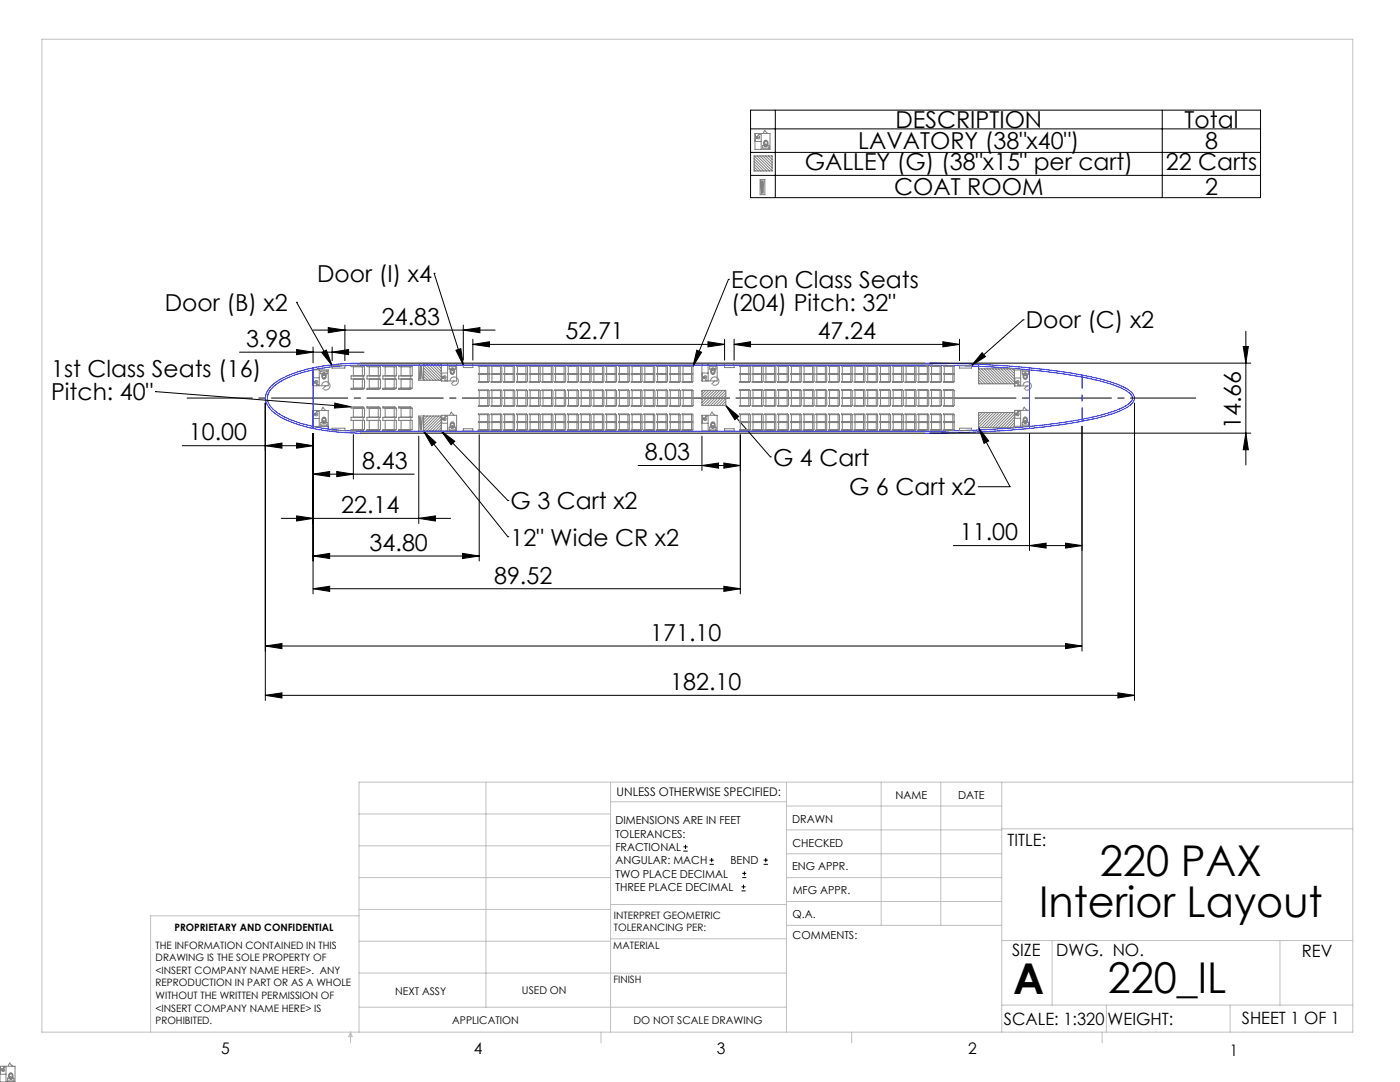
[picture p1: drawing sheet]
<svg xmlns="http://www.w3.org/2000/svg" width="279mm" height="216mm" viewBox="0 0 279 216" stroke-linecap="round" stroke-linejoin="round" font-family="sans-serif">
<g fill="none" stroke="#000" stroke-width=".2">
<path d="M149.8 22h101.8v17.4h-101.8zM149.8 25.7h101.8M149.8 30.4h101.8M149.8 35h101.8M154.7 22v17.4M232 22v17.4M86.6 54.5h.1M86.6 54.5l5.9 18.3M145.4 55.7h.1M145.4 55.7l-7.1 17.4M31 78.1h.1M31 78.1l39.1 3.1"/>
<path d="M47.8 70.3h24.8M59.2 69.7l3.3 .6-3.3 .5zM59.2 60.3h.1M59.2 60.3l7.1 12.7M62.5 69.3v3.1M62.5 65.9h36.3M64.2 70.3l.9-.5 1.2 3.2zM65.5 65.4l3.3 .5-3.3 .5zM66.3 70.3l3.3-.6v1.1zM66.3 69.3v2.7M68.8 64.9v7.1M72 72.5h112.5"/>
<path d="M91 69.9l1-.3 .5 3.2zM92.5 65.9l3.3-.5v1zM92.5 64.9v7M94.4 68.7l3.3-.5v1zM94.4 68.7h50.2M94.4 67.7v4.2M139.1 69.9l.9 .4-1.7 2.8zM141.3 68.2l3.3 .5-3.3 .5zM144.6 67.7v4.2M146.5 68.7l3.3-.5v1zM146.5 67.7v4.2M146.5 68.7h45"/>
<path d="M185.5 72.5h64.1M188.2 68.2l3.3 .5-3.3 .5zM191.5 67.7v4.3M196 70.4l.7 .8-2.8 1.8zM204.2 63.8h.1M204.2 63.8l-10.3 9.2M248.1 69.1h1l-.5 3.4zM248.6 66.1v26.7M36.4 88.9h26.1M53 88.9l3.3-.5v1zM53 80.4v59.4M59.2 88.4l3.3 .5-3.3 .5z"/>
<path d="M62.5 94.6l3.3-.5v1zM62.5 86.5v32M62.5 94.6h20.2M66.8 80.4l3.3 .8-3.4 .2zM67.2 94.1l3.3 .5-3.3 .5zM70.5 86.7v8.9M72 86.4h112.5M83.6 87v17.5M84.5 86l2.5 2.3-.8 .6zM84.5 86l16.9 21.1M88.1 86l2.7 2.1-.8 .7zM88.1 86l13.3 13.9"/>
<path d="M95.6 86.7v25.2M101.4 99.9h.1M127.4 92.9h20.3M140.1 92.9l3.3-.5v1zM140.1 87v6.9M144.5 92.4l3.2 .5-3.2 .5zM144.9 80.9l2.5 2.2-.8 .6zM144.9 80.9l8.8 10.3M147.7 86.7v31.8M153.7 91.2h.1M185.5 86.4h64.1M195.3 85.3l6.3 11.8h-6.4"/>
<path d="M195.3 85.3l2 2.7-.9 .5zM205.5 86.5v23.4M215.9 85.1v44.8M226.4 80.4v59.4M248.6 86.4l.5 3.3h-1zM56.1 103.4h33.8M59.2 102.9l3.3 .5-3.3 .6zM62.5 110.9l3.3-.5v1zM62.5 117.5l3.3-.5v1zM62.5 110.9h33.1M62.5 117.5h85.2M83.6 103.4l3.3-.5v1.1z"/>
<path d="M92.3 110.4l3.3 .5-3.3 .5zM101.4 107.1h.1M144.5 117l3.2 .5-3.2 .5zM190.3 108.9h25.6M205.5 108.9l3.3-.5v1zM212.7 108.4l3.2 .5-3.2 .5zM53 128.9l3.3-.5v1zM53 138.7l3.3-.4v1zM53 128.9h162.9M53 138.7h173.4M212.7 128.4l3.2 .5-3.2 .5zM223.1 138.3l3.3 .4-3.3 .6z"/>
<path d="M136.4 169.8h.8M136.4 169h.8M136.8 168.6v.8M141.6 172.5h.9M141.6 171.6h.9M142 171.2v.8M148 177.8h.8M148 177h.8M148.1 175.1h.8M148.1 174.3h.8M148.4 176.5v.8M148.6 173.9v.8"/>
<path d="M152.4 172.5h.8M152.4 171.6h.8M152.8 171.2v.8"/>
</g>
<g fill="none" stroke="#808080" stroke-width=".2">
<path d="M150.5 31.1h3.6v3h-3.6zM150.5 33.9l.2 .2M150.5 33.3l.8 .8M150.5 32.7l1.4 1.4M150.5 32.2l1.9 1.9M150.5 31.6l2.5 2.5M150.5 31.1l3.1 3M150.7 26.6h3v3.2h-3zM150.7 28.2h1.2M150.7 26.7v1.3M151 27.3h.2l-.2 .1M151 27.3v-.1v.4v-.2"/>
<path d="M151.1 27.3a.27 .27 0 0 1 .4-.1 .27 .27 0 0 1 0 .4 .27 .27 0 0 1-.4-.2M151.1 31.1l3 3M151.4 27.4h.1M151.3 26.6v.2h.4v-.2M151.7 31.1l2.4 2.4M151.7 35.8h.9v3h-.9zM151.8 36.1l.2 2.5 .1-2.5 .2 2.5 .1-2.5M151.9 26.6v3.2M152.2 31.1l1.9 1.8M152.5 29h-.3v.6h1.3v-.6h-.3M152.6 28.1a.57 .57 0 0 1 .7 .2 .57 .57 0 0 1-.1 .7 .43 .43 0 0 1-.5 .3 .43 .43 0 0 1-.3-.6zM152.6 26.1l.6 .5"/>
<path d="M152.6 28.3a.38 .38 0 0 1 .5 .1 .38 .38 0 0 1 0 .5l-.1 .2a.43 .43 0 0 1-.5-.2 .43 .43 0 0 1 .1-.5zM152.8 26l-.3 .2-.1 .4M152.8 31.1l1.3 1.3M153.4 31.1l.7 .7M153.9 31.1l.2 .2M62.5 73.8h3v3.2h-3zM62.5 75.6v1.3M62.5 75.4h1.2M62.8 76.1v.3zM62.8 76.2h.2l-.2 .1M62.9 76.2a.27 .27 0 0 1 .4-.2 .27 .27 0 0 1 0 .5 .27 .27 0 0 1-.4-.2M63.2 76.2h.1"/>
<path d="M63.2 77v-.2h.3v.2M63.7 73.8v3.2M64.2 77a.83 .83 0 0 1 1-.8 .83 .83 0 0 1 .6 1.1 .83 .83 0 0 1-1.2 .4M64.3 74.6h-.3v-.6h1.3v.6h-.3M64.3 74.5a.5 .5 0 0 1 .7 0 .5 .5 0 0 1 .1 .7 .46 .46 0 0 1-.5 .5 .46 .46 0 0 1-.4-.7zM64.6 74.5h.2l.1 .3v.5a.32 .32 0 0 1-.4 .1 .32 .32 0 0 1-.2-.4zM65 77l-.6 .6M66.3 73h2.5v.4h-2.5zM70.5 73.2v1.8M70.5 75.6v1.9M72.3 73.2v1.8M72.3 75.6v1.9"/>
<path d="M72.5 73.2v-.2h-2.4v.2h2.6v1.8h-2.6v.6h2.6v1.9h-2.6v.2h2.4v-.2M72.5 75v.6M73.7 73.2v1.8M73.7 75.6v1.9M75.5 73.2v1.8M75.5 75.6v1.9M75.6 73.2v-.2h-2.4v.2h2.7v1.8h-2.7v.6h2.7v1.9h-2.7v.2h2.4v-.2M75.6 75v.6M76.9 73.2v1.8M76.9 75.6v1.9M78.7 73.2v1.8M78.7 75.6v1.9"/>
<path d="M78.8 73.2v-.2h-2.4v.2h2.7v1.8h-2.7v.6h2.7v1.9h-2.7v.2h2.4v-.2M78.8 75v.6M80 73.2v1.8M80 75.6v1.9M81.8 73.2v1.8M81.8 75.6v1.9M82 73.2v-.2h-2.4v.2h2.7v1.8h-2.7v.6h2.7v1.9h-2.7v.2h2.4v-.2M82 75v.6M83.7 75.6l.2-2.5 .1 2.5 .1-2.5 .2 2.5M84.5 72.8v3.1M84.5 75.6l.3 .3M84.5 75.1l.8 .8"/>
<path d="M84.5 74.5l1.4 1.4M84.5 73.9l2 2M84.5 73.4l2.5 2.5M84.6 72.8l3 3.1M85.1 72.8l3 3M85.7 72.8l2.4 2.5M86.3 72.8l1.8 1.9M86.8 72.8l1.3 1.4M87.4 72.8l.7 .8M87.9 72.8l.2 .2M88.1 72.8v3.2h3v-3.2h-7.5v3.1h4.5M88.1 74.6v1.4"/>
<path d="M88.1 74.4h1.2M88.4 75.2l.3 .2zM88.4 75.2v-.1v.4v-.1M88.5 75.2a.27 .27 0 0 1 .4-.1 .27 .27 0 0 1 0 .4 .27 .27 0 0 1-.4-.1M88.8 75.3h.1M88.8 76v-.2h.3v.2M89.3 72.8v3.2M89.8 76a.83 .83 0 0 1 1-.8 .83 .83 0 0 1 .6 1.1 .83 .83 0 0 1-1.2 .4M89.9 73.7h-.3v-.6h1.3v.6h-.3M90 73.6a.49 .49 0 0 1 .6-.1 .49 .49 0 0 1 .1 .6 .5 .5 0 0 1-.5 .6 .5 .5 0 0 1-.4-.7zM90.1 73.6h.2l.3 .2-.2 .7a.19 .19 0 0 1-.2 .1 .19 .19 0 0 1-.1-.2l-.1-.4zM90.6 76l-.6 .6"/>
<path d="M92.5 72.8h1.9v.5h-1.9zM95.6 73.1v1.5M95.6 74.7v1.5M95.6 77.9v1.5M95.6 79.5v1.5M97.3 73.1v1.5M97.3 74.7v1.5M97.3 77.9v1.5M97.3 79.5v1.5M97.4 73.1v-.1h-1.9v.1h2.1v1.5h-2.1v.1h2.1v1.5h-2.1v.1h1.9v-.1M97.4 77.9v-.1h-1.9v.1h2.1v1.5h-2.1v.1h2.1v1.5h-2.1v.1h1.9v-.1M97.4 74.6v.1"/>
<path d="M97.4 79.4v.1M98.2 73.1v1.5M98.2 74.7v1.5M98.2 77.9v1.5M98.2 79.5v1.5M99.9 73.1v1.5M99.9 74.7v1.5M99.9 77.9v1.5M99.9 79.5v1.5M100 73.1v-.1h-2v.1h2.2v1.5h-2.2v.1h2.2v1.5h-2.2v.1h2v-.1M100 74.6v.1M100 77.9v-.1h-2v.1h2.2v1.5h-2.2v.1h2.2v1.5h-2.2v.1h2v-.1"/>
<path d="M100 79.4v.1M100.7 73.1v1.5M100.7 74.7v1.5M100.7 77.9v1.5M100.7 79.5v1.5M102.4 73.1v1.5M102.4 74.7v1.5M102.4 77.9v1.5M102.4 79.5v1.5M102.6 73.1v-.1h-2.1v.1h2.2v1.5h-2.2v.1h2.2v1.5h-2.2v.1h2.1v-.1M102.6 74.6v.1M102.6 77.9v-.1h-2.1v.1h2.2v1.5h-2.2v.1h2.2v1.5h-2.2v.1h2.1v-.1"/>
<path d="M102.6 79.4v.1M103.3 73.1v1.5M103.3 74.7v1.5M103.3 77.9v1.5M103.3 79.5v1.5M105 73.1v1.5M105 74.7v1.5M105 77.9v1.5M105 79.5v1.5M105.1 73.1v-.1h-2v.1h2.2v1.5h-2.2v.1h2.2v1.5h-2.2v.1h2v-.1M105.1 77.9v-.1h-2v.1h2.2v1.5h-2.2v.1h2.2v1.5h-2.2v.1h2v-.1M105.1 74.6v.1"/>
<path d="M105.1 79.4v.1M105.8 73.1v1.5M105.8 74.7v1.5M105.8 77.9v1.5M105.8 79.5v1.5M107.5 73.1v1.5M107.5 74.7v1.5M107.5 77.9v1.5M107.5 79.5v1.5M107.6 73.1v-.1h-2v.1h2.2v1.5h-2.2v.1h2.2v1.5h-2.2v.1h2v-.1M107.6 77.9v-.1h-2v.1h2.2v1.5h-2.2v.1h2.2v1.5h-2.2v.1h2v-.1M107.6 74.6v.1"/>
<path d="M107.6 79.4v.1M108.3 73.1v1.5M108.3 74.7v1.5M108.4 77.9v1.5M108.4 79.5v1.5M110 73.1v1.5M110 74.7v1.5M110.1 77.9v1.5M110.1 79.5v1.5M110.2 73.1v-.1h-2v.1h2.1v1.5h-2.1v.1h2.1v1.5h-2.1v.1h2v-.1M110.2 77.9v-.1h-2v.1h2.1v1.5h-2.1v.1h2.1v1.5h-2.1v.1h2v-.1M110.2 74.6v.1"/>
<path d="M110.2 79.4v.1M110.9 73.1v1.5M110.9 74.7v1.5M110.9 77.9v1.5M110.9 79.5v1.5M112.6 73.1v1.5M112.6 74.7v1.5M112.6 77.9v1.5M112.6 79.5v1.5M112.7 73.1v-.1h-2v.1h2.2v1.5h-2.2v.1h2.2v1.5h-2.2v.1h2v-.1M112.7 77.9v-.1h-2v.1h2.2v1.5h-2.2v.1h2.2v1.5h-2.2v.1h2v-.1M112.7 74.6v.1"/>
<path d="M112.7 79.4v.1M113.4 73.1v1.5M113.4 74.7v1.5M113.5 77.9v1.5M113.5 79.5v1.5M115.1 73.1v1.5M115.1 74.7v1.5M115.1 77.9v1.5M115.1 79.5v1.5M115.3 73.1v-.1h-2.1v.1h2.2v1.5h-2.2v.1h2.2v1.5h-2.2v.1h2.1v-.1M115.3 77.9v-.1h-2v.1h2.1v1.5h-2.1v.1h2.1v1.5h-2.1v.1h2v-.1M115.3 74.6v.1"/>
<path d="M115.3 79.4v.1M116 73.1v1.5M116 74.7v1.5M116 77.9v1.5M116 79.5v1.5M117.7 73.1v1.5M117.7 74.7v1.5M117.7 77.9v1.5M117.7 79.5v1.5M117.8 73.1v-.1h-2v.1h2.2v1.5h-2.2v.1h2.2v1.5h-2.2v.1h2v-.1M117.8 77.9v-.1h-2v.1h2.2v1.5h-2.2v.1h2.2v1.5h-2.2v.1h2v-.1M117.8 74.6v.1"/>
<path d="M117.8 79.4v.1M118.5 73.1v1.5M118.5 74.7v1.5M118.5 77.9v1.5M118.5 79.5v1.5M120.2 73.1v1.5M120.2 74.7v1.5M120.2 77.9v1.5M120.2 79.5v1.5M120.3 73.1v-.1h-2v.1h2.2v1.5h-2.2v.1h2.2v1.5h-2.2v.1h2v-.1M120.3 77.9v-.1h-1.9v.1h2.1v1.5h-2.1v.1h2.1v1.5h-2.1v.1h1.9v-.1M120.3 74.6v.1"/>
<path d="M120.3 79.4v.1M121.1 73.1v1.5M121.1 74.7v1.5M121.1 77.9v1.5M121.1 79.5v1.5M122.8 73.1v1.5M122.8 74.7v1.5M122.8 77.9v1.5M122.8 79.5v1.5M122.9 73.1v-.1h-2v.1h2.1v1.5h-2.1v.1h2.1v1.5h-2.1v.1h2v-.1M122.9 77.9v-.1h-2v.1h2.1v1.5h-2.1v.1h2.1v1.5h-2.1v.1h2v-.1M122.9 74.6v.1"/>
<path d="M122.9 79.4v.1M123.6 73.1v1.5M123.6 74.7v1.5M123.6 77.9v1.5M123.6 79.5v1.5M125.3 73.1v1.5M125.3 74.7v1.5M125.3 77.9v1.5M125.3 79.5v1.5M125.4 73.1v-.1h-2v.1h2.2v1.5h-2.2v.1h2.2v1.5h-2.2v.1h2v-.1M125.4 77.9v-.1h-2v.1h2.2v1.5h-2.2v.1h2.2v1.5h-2.2v.1h2v-.1M125.4 74.6v.1"/>
<path d="M125.4 79.4v.1M126.2 73.1v1.5M126.2 74.7v1.5M126.2 77.9v1.5M126.2 79.5v1.5M127.8 73.1v1.5M127.8 74.7v1.5M127.8 77.9v1.5M127.8 79.5v1.5M128 73.1v-.1h-2v.1h2.1v1.5h-2.1v.1h2.1v1.5h-2.1v.1h2v-.1M128 74.6v.1M128 77.9v-.1h-2v.1h2.1v1.5h-2.1v.1h2.1v1.5h-2.1v.1h2v-.1"/>
<path d="M128 79.4v.1M128.7 73.1v1.5M128.7 74.7v1.5M128.7 77.9v1.5M128.7 79.5v1.5M130.4 73.1v1.5M130.4 74.7v1.5M130.4 77.9v1.5M130.4 79.5v1.5M130.5 73.1v-.1h-2v.1h2.2v1.5h-2.2v.1h2.2v1.5h-2.2v.1h2v-.1M130.5 74.6v.1M130.5 77.9v-.1h-2v.1h2.2v1.5h-2.2v.1h2.2v1.5h-2.2v.1h2v-.1"/>
<path d="M130.5 79.4v.1M131.2 73.1v1.5M131.2 74.7v1.5M131.2 77.9v1.5M131.2 79.5v1.5M132.9 73.1v1.5M132.9 74.7v1.5M132.9 77.9v1.5M132.9 79.5v1.5M133 73.1v-.1h-1.9v.1h2.1v1.5h-2.1v.1h2.1v1.5h-2.1v.1h1.9v-.1M133 74.6v.1M133.1 77.9v-.1h-2v.1h2.1v1.5h-2.1v.1h2.1v1.5h-2.1v.1h2v-.1"/>
<path d="M133.1 79.4v.1M133.8 73.1v1.5M133.8 74.7v1.5M133.8 77.9v1.5M133.8 79.5v1.5M135.5 73.1v1.5M135.5 74.7v1.5M135.5 77.9v1.5M135.5 79.5v1.5M135.6 73.1v-.1h-2v.1h2.1v1.5h-2.1v.1h2.1v1.5h-2.1v.1h2v-.1M135.6 74.6v.1M135.6 77.9v-.1h-2v.1h2.2v1.5h-2.2v.1h2.2v1.5h-2.2v.1h2v-.1"/>
<path d="M135.6 79.4v.1M136.3 73.1v1.5M136.3 74.7v1.5M136.3 77.9v1.5M136.3 79.5v1.5M138 73.1v1.5M138 74.7v1.5M138 77.9v1.5M138 79.5v1.5M138.1 73.1v-.1h-2v.1h2.2v1.5h-2.2v.1h2.2v1.5h-2.2v.1h2v-.1M138.1 74.6v.1M138.1 77.9v-.1h-2v.1h2.2v1.5h-2.2v.1h2.2v1.5h-2.2v.1h2v-.1"/>
<path d="M138.1 79.4v.1M140.1 72.8h3v3.2h-3zM140.1 77.9h4.8v3h-4.8zM140.1 74.6v1.4M140.1 74.4h1.2M140.3 77.9l-.2 .2M140.4 75.2l.3 .2zM140.4 75.2v-.1v.4v-.1M140.5 75.2a.27 .27 0 0 1 .4-.1 .27 .27 0 0 1 0 .4 .27 .27 0 0 1-.4-.1M140.8 75.3h.1M140.8 76v-.2h.3v.2M140.9 77.9l-.8 .8"/>
<path d="M141.3 72.8v3.2M141.4 77.9l-1.3 1.3M141.8 76a.83 .83 0 0 1 1-.8 .83 .83 0 0 1 .6 1.1 .83 .83 0 0 1-1.2 .4M141.9 73.7h-.3v-.6h1.3v.6h-.2M142 77.9l-1.9 1.9M142 73.5a.59 .59 0 0 1 .7 .2 .59 .59 0 0 1-.1 .8 .49 .49 0 0 1-.7 .1 .49 .49 0 0 1 0-.7zM142.2 73.6h.3l.1 .4-.3 .6-.3-.3v-.5zM142.6 77.9l-2.5 2.4M142.7 76l-.7 .6M143.1 77.9l-3 3M143.7 77.9l-3 3M144.2 77.9l-3 3"/>
<path d="M144.6 72.8h1.9v.5h-1.9zM144.8 77.9l-3 3M144.9 78.4l-2.6 2.5M144.9 79l-2 1.9M144.9 79.5l-1.4 1.4M147.7 73.1v1.5M147.7 74.7v1.5M147.7 77.9v1.4M147.7 79.5v1.4M149.4 73.1v1.5M149.4 74.7v1.5M149.4 77.9v1.4"/>
<path d="M149.4 79.5v1.4M149.6 77.9v-.1h-2v.1h2.2v1.4h-2.2v.2h2.2v1.4h-2.2v.2h2v-.2M149.6 73.1v-.1h-2v.1h2.2v1.5h-2.2v.1h2.2v1.5h-2.2v.1h2v-.1M149.6 74.6v.1M149.6 79.3v.2M150.3 73.1v1.5M150.3 74.7v1.5M150.3 77.9v1.4M150.3 79.5v1.4M152 73.1v1.5M152 74.7v1.5M152 77.9v1.4"/>
<path d="M152 79.5v1.4M152.1 77.9v-.1h-2v.1h2.2v1.4h-2.2v.2h2.2v1.4h-2.2v.2h2v-.2M152.1 73.1v-.1h-2v.1h2.2v1.5h-2.2v.1h2.2v1.5h-2.2v.1h2v-.1M152.1 74.6v.1M152.1 79.3v.2M152.9 73.1v1.5M152.9 74.7v1.5M152.9 77.9v1.4M152.9 79.5v1.4M154.6 73.1v1.5M154.6 74.7v1.5M154.6 77.9v1.4"/>
<path d="M154.6 79.5v1.4M154.7 77.9v-.1h-2.1v.1h2.2v1.4h-2.2v.2h2.2v1.4h-2.2v.2h2.1v-.2M154.7 73.1v-.1h-2.1v.1h2.2v1.5h-2.2v.1h2.2v1.5h-2.2v.1h2.1v-.1M154.7 74.6v.1M154.7 79.3v.2M155.4 73.1v1.5M155.4 74.7v1.5M155.4 77.9v1.4M155.4 79.5v1.4M157.1 73.1v1.5M157.1 74.7v1.5M157.1 77.9v1.4"/>
<path d="M157.1 79.5v1.4M157.2 77.9v-.1h-2v.1h2.2v1.4h-2.2v.2h2.2v1.4h-2.2v.2h2v-.2M157.2 73.1v-.1h-2v.1h2.2v1.5h-2.2v.1h2.2v1.5h-2.2v.1h2v-.1M157.2 74.6v.1M157.2 79.3v.2M157.9 73.1v1.5M157.9 74.7v1.5M157.9 77.9v1.4M157.9 79.5v1.4M159.6 73.1v1.5M159.6 74.7v1.5M159.6 77.9v1.4"/>
<path d="M159.6 79.5v1.4M159.7 77.9v-.1h-1.9v.1h2.1v1.4h-2.1v.2h2.1v1.4h-2.1v.2h1.9v-.2M159.7 73.1v-.1h-1.9v.1h2.1v1.5h-2.1v.1h2.1v1.5h-2.1v.1h1.9v-.1M159.7 74.6v.1M159.7 79.3v.2M160.5 73.1v1.5M160.5 74.7v1.5M160.5 77.9v1.4M160.5 79.5v1.4M162.2 73.1v1.5M162.2 74.7v1.5M162.2 77.9v1.4"/>
<path d="M162.2 79.5v1.4M162.3 77.9v-.1h-2v.1h2.2v1.4h-2.2v.2h2.2v1.4h-2.2v.2h2v-.2M162.3 73.1v-.1h-2v.1h2.2v1.5h-2.2v.1h2.2v1.5h-2.2v.1h2v-.1M162.3 74.6v.1M162.3 79.3v.2M163 73.1v1.5M163 74.7v1.5M163 77.9v1.4M163 79.5v1.4M164.7 73.1v1.5M164.7 74.7v1.5M164.7 77.9v1.4"/>
<path d="M164.7 79.5v1.4M164.8 77.9v-.1h-2v.1h2.2v1.4h-2.2v.2h2.2v1.4h-2.2v.2h2v-.2M164.8 73.1v-.1h-2v.1h2.2v1.5h-2.2v.1h2.2v1.5h-2.2v.1h2v-.1M164.8 74.6v.1M164.8 79.3v.2M165.6 73.1v1.5M165.6 74.7v1.5M165.6 77.9v1.4M165.6 79.5v1.4M167.3 73.1v1.5M167.3 74.7v1.5M167.3 77.9v1.4"/>
<path d="M167.3 79.5v1.4M167.4 77.9v-.1h-2v.1h2.1v1.4h-2.1v.2h2.1v1.4h-2.1v.2h2v-.2M167.4 73.1v-.1h-2v.1h2.1v1.5h-2.1v.1h2.1v1.5h-2.1v.1h2v-.1M167.4 74.6v.1M167.4 79.3v.2M168.1 73.1v1.5M168.1 74.7v1.5M168.1 77.9v1.4M168.1 79.5v1.4M169.8 73.1v1.5M169.8 74.7v1.5M169.8 77.9v1.4"/>
<path d="M169.8 79.5v1.4M169.9 77.9v-.1h-2v.1h2.2v1.4h-2.2v.2h2.2v1.4h-2.2v.2h2v-.2M169.9 73.1v-.1h-2v.1h2.2v1.5h-2.2v.1h2.2v1.5h-2.2v.1h2v-.1M169.9 74.6v.1M169.9 79.3v.2M170.6 73.1v1.5M170.6 74.7v1.5M170.6 77.9v1.4M170.6 79.5v1.4M172.3 73.1v1.5M172.3 74.7v1.5M172.3 77.9v1.4"/>
<path d="M172.3 79.5v1.4M172.4 77.9v-.1h-1.9v.1h2.1v1.4h-2.1v.2h2.1v1.4h-2.1v.2h1.9v-.2M172.4 73.1v-.1h-1.9v.1h2.1v1.5h-2.1v.1h2.1v1.5h-2.1v.1h1.9v-.1M172.4 74.6v.1M172.4 79.3v.2M173.2 73.1v1.5M173.2 74.7v1.5M173.2 77.9v1.4M173.2 79.5v1.4M174.9 73.1v1.5M174.9 74.7v1.5M174.9 77.9v1.4"/>
<path d="M174.9 79.5v1.4M175 77.9v-.1h-2v.1h2.2v1.4h-2.2v.2h2.2v1.4h-2.2v.2h2v-.2M175 73.1v-.1h-2v.1h2.2v1.5h-2.2v.1h2.2v1.5h-2.2v.1h2v-.1M175 74.6v.1M175 79.3v.2M175.7 73.1v1.5M175.7 74.7v1.5M175.7 77.9v1.4M175.7 79.5v1.4M177.4 73.1v1.5M177.4 74.7v1.5M177.4 77.9v1.4"/>
<path d="M177.4 79.5v1.4M177.6 77.9v-.1h-2.1v.1h2.2v1.4h-2.2v.2h2.2v1.4h-2.2v.2h2.1v-.2M177.6 73.1v-.1h-2.1v.1h2.2v1.5h-2.2v.1h2.2v1.5h-2.2v.1h2.1v-.1M177.6 74.6v.1M177.6 79.3v.2M178.3 73.1v1.5M178.3 74.7v1.5M178.3 77.9v1.4M178.3 79.5v1.4M180 73.1v1.5M180 74.7v1.5M180 77.9v1.4"/>
<path d="M180 79.5v1.4M180.1 77.9v-.1h-2v.1h2.2v1.4h-2.2v.2h2.2v1.4h-2.2v.2h2v-.2M180.1 73.1v-.1h-2v.1h2.2v1.5h-2.2v.1h2.2v1.5h-2.2v.1h2v-.1M180.1 74.6v.1M180.1 79.3v.2M180.8 73.1v1.5M180.8 74.7v1.5M180.8 77.9v1.4M180.8 79.5v1.4M182.5 73.1v1.5M182.5 74.7v1.5M182.5 77.9v1.4"/>
<path d="M182.5 79.5v1.4M182.6 77.9v-.1h-2v.1h2.2v1.4h-2.2v.2h2.2v1.4h-2.2v.2h2v-.2M182.6 73.1v-.1h-2v.1h2.2v1.5h-2.2v.1h2.2v1.5h-2.2v.1h2v-.1M182.6 74.6v.1M182.6 79.3v.2M183.4 73.1v1.5M183.4 74.7v1.5M183.4 77.9v1.4M183.4 79.5v1.4M185.1 73.1v1.5M185.1 74.7v1.5M185.1 77.9v1.4"/>
<path d="M185.1 79.5v1.4M185.2 77.9v-.1h-2v.1h2.1v1.4h-2.1v.2h2.1v1.4h-2.1v.2h2v-.2M185.2 73.1v-.1h-2v.1h2.1v1.5h-2.1v.1h2.1v1.5h-2.1v.1h2v-.1M185.2 74.6v.1M185.2 79.3v.2M185.9 73.1v1.5M185.9 74.7v1.5M185.9 77.9v1.4M185.9 79.5v1.4M187.6 73.1v1.5M187.6 74.7v1.5M187.6 77.9v1.4"/>
<path d="M187.6 79.5v1.4M187.7 77.9v-.1h-2v.1h2.2v1.4h-2.2v.2h2.2v1.4h-2.2v.2h2v-.2M187.7 73.1v-.1h-2v.1h2.2v1.5h-2.2v.1h2.2v1.5h-2.2v.1h2v-.1M187.7 74.6v.1M187.7 79.3v.2M188.5 73.1v1.5M188.5 74.7v1.5M188.5 77.9v1.4M188.5 79.5v1.4M190.1 73.1v1.5M190.1 74.7v1.5M190.1 77.9v1.4"/>
<path d="M190.1 79.5v1.4M190.3 77.9v-.1h-2v.1h2.1v1.4h-2.1v.2h2.1v1.4h-2.1v.2h2v-.2M190.3 73.1v-.1h-2v.1h2.1v1.5h-2.1v.1h2.1v1.5h-2.1v.1h2v-.1M190.3 74.6v.1M190.3 79.3v.2M191.5 73h2.4v.4h-2.4zM195.3 73.6h7.2v3.4h3v-3.2h-3M195.3 73.6v3h7.2M195.3 76.4l.2 .2M195.3 75.8l.8 .8M195.3 75.3l1.3 1.3M195.3 74.7l1.9 1.9"/>
<path d="M195.3 74.2l2.4 2.4M195.3 73.6l3 3M195.9 73.6l3 3M196.4 73.6l3 3M197 73.6l3 3M197.5 73.6l3.1 3M198.1 73.6l3 3M198.6 73.6l3.1 3M199.2 73.6l3 3M199.8 73.6l2.7 2.6M200.3 73.6l2.2 2.1M200.9 73.6l1.6 1.5"/>
<path d="M201.5 73.6l1 .9M202 73.6l.5 .4M202.5 75.6v1.4M202.5 75.4h1.2M202.8 76.2h.2l-.2 .1M202.8 76.2l-.1-.1v.3l.1-.1M202.8 76.2a.27 .27 0 0 1 .5-.2 .27 .27 0 0 1 0 .5 .27 .27 0 0 1-.5-.2M203.2 76.3h.1M203.1 77v-.2h.3v.2M203.7 73.8v3.2M204.2 77a.84 .84 0 0 1 .9-.8 .84 .84 0 0 1 .7 1.1 .84 .84 0 0 1-1.3 .4M204.3 74.6h-.3v-.5h1.2v.5h-.2"/>
<path d="M204.3 74.5a.54 .54 0 0 1 .7 .1 .54 .54 0 0 1 0 .7l-.1 .2a.46 .46 0 0 1-.5 .1 .46 .46 0 0 1-.2-.5zM204.5 74.6l.2-.1 .2 .2v.6a.31 .31 0 0 1-.5 .2 .31 .31 0 0 1-.1-.5zM205 77l-.6 .6M62.5 82v1.3M62.5 81.9h3v3.2h-3zM62.5 83.5h1.2M62.8 82.5v.3zM62.8 82.6h.2l-.2 .1M62.9 82.6a.27 .27 0 0 1 .4-.2 .27 .27 0 0 1 0 .5 .27 .27 0 0 1-.4-.2M63.2 82.7h.1M63.2 81.9v.2h.3v-.2M63.7 81.9v3.2"/>
<path d="M64.3 84.3h-.3v.5h1.3v-.5h-.3M64.4 81.3l.6 .6M64.5 83.5a.36 .36 0 0 1 .4 .1 .36 .36 0 0 1 0 .4l-.2 .4-.2-.1-.2-.4zM64.5 83.3a.65 .65 0 0 1 .7 .5 .65 .65 0 0 1-.4 .7 .67 .67 0 0 1-.6-.5 .67 .67 0 0 1 .3-.7zM64.6 81.2l-.4 .4v.3M66.3 85.4h2.5v.5h-2.5zM70.5 81.4v1.9M70.5 83.9v1.8M72.3 81.4v1.9M72.3 83.9v1.8M72.5 81.4v-.2h-2.4v.2h2.6v1.9h-2.6v.6h2.6v1.8h-2.6v.2h2.4v-.2M72.5 83.3v.6"/>
<path d="M73.7 81.4v1.9M73.7 83.9v1.8M75.5 81.4v1.9M75.5 83.9v1.8M75.6 81.4v-.2h-2.4v.2h2.7v1.9h-2.7v.6h2.7v1.8h-2.7v.2h2.4v-.2M75.6 83.3v.6M76.9 81.4v1.9M76.9 83.9v1.8M78.7 81.4v1.9M78.7 83.9v1.8M78.8 81.4v-.2h-2.4v.2h2.7v1.9h-2.7v.6h2.7v1.8h-2.7v.2h2.4v-.2M78.8 83.3v.6"/>
<path d="M80 81.4v1.9M80 83.9v1.8M81.8 81.4v1.9M81.8 83.9v1.8M82 81.4v-.2h-2.4v.2h2.7v1.9h-2.7v.6h2.7v1.8h-2.7v.2h2.4v-.2M82 83.3v.6M83.7 83.3l.2 2.5 .1-2.5 .1 2.5 .2-2.5M84.5 83v3M84.8 83l-.3 .3M85.1 86l3-3h-4.5v3h7.5v-3.1h-3v3.1M85.3 83l-.8 .8M85.9 83l-1.4 1.4"/>
<path d="M86.5 83l-2 1.9M87 83l-2.5 2.5M87.6 83l-3 3M88.1 82.9v1.3M88.1 84.5h1.2M88.1 83.6l-2.4 2.4M88.1 84.2l-1.8 1.8M88.1 84.7l-1.3 1.3M88.1 85.3l-.7 .7M88.1 85.9l-.2 .1M88.4 83.5l.3 .1zM88.4 83.5v-.1v.3v-.1"/>
<path d="M88.5 83.5a.27 .27 0 0 1 .4-.1 .27 .27 0 0 1 0 .4 .27 .27 0 0 1-.4-.2M88.8 83.6h.1M88.8 82.9v.1h.3v-.1M89.3 82.9v3.1M89.9 85.2h-.3v.6h1.3v-.6h-.3M89.9 84.4a.48 .48 0 0 1 .7-.1 .48 .48 0 0 1 .1 .6 .49 .49 0 0 1-.5 .6 .49 .49 0 0 1-.4-.7zM90 82.3l.6 .6M90.1 84.4l.3-.1 .2 .3-.2 .7a.46 .46 0 0 1-.5-.3 .46 .46 0 0 1 .2-.5zM90.2 82.2l-.3 .3-.1 .4M92.5 85.5h1.9v.5h-1.9zM95.6 82.7v1.5M95.6 84.3v1.5"/>
<path d="M97.3 82.7v1.5M97.3 84.3v1.5M97.4 82.7v-.1h-1.9v.1h2.1v1.5h-2.1v.1h2.1v1.5h-2.1v.1h1.9v-.1M97.4 84.2v.1M98.2 82.7v1.5M98.2 84.3v1.5M99.9 82.7v1.5M99.9 84.3v1.5M100 82.7v-.1h-2v.1h2.2v1.5h-2.2v.1h2.2v1.5h-2.2v.1h2v-.1M100 84.2v.1M100.7 82.7v1.5M100.7 84.3v1.5"/>
<path d="M102.4 82.7v1.5M102.4 84.3v1.5M102.6 82.7v-.1h-2.1v.1h2.2v1.5h-2.2v.1h2.2v1.5h-2.2v.1h2.1v-.1M102.6 84.2v.1M103.3 82.7v1.5M103.3 84.3v1.5M105 82.7v1.5M105 84.3v1.5M105.1 82.7v-.1h-2v.1h2.2v1.5h-2.2v.1h2.2v1.5h-2.2v.1h2v-.1M105.1 84.2v.1M105.8 82.7v1.5M105.8 84.3v1.5"/>
<path d="M107.5 82.7v1.5M107.5 84.3v1.5M107.6 82.7v-.1h-2v.1h2.2v1.5h-2.2v.1h2.2v1.5h-2.2v.1h2v-.1M107.6 84.2v.1M108.3 82.7v1.5M108.3 84.3v1.5M110 82.7v1.5M110 84.3v1.5M110.2 82.7v-.1h-2v.1h2.1v1.5h-2.1v.1h2.1v1.5h-2.1v.1h2v-.1M110.2 84.2v.1M110.9 82.7v1.5M110.9 84.3v1.5"/>
<path d="M112.6 82.7v1.5M112.6 84.3v1.5M112.7 82.7v-.1h-2v.1h2.2v1.5h-2.2v.1h2.2v1.5h-2.2v.1h2v-.1M112.7 84.2v.1M113.4 82.7v1.5M113.4 84.3v1.5M115.1 82.7v1.5M115.1 84.3v1.5M115.3 82.7v-.1h-2.1v.1h2.2v1.5h-2.2v.1h2.2v1.5h-2.2v.1h2.1v-.1M115.3 84.2v.1M116 82.7v1.5M116 84.3v1.5"/>
<path d="M117.7 82.7v1.5M117.7 84.3v1.5M117.8 82.7v-.1h-2v.1h2.2v1.5h-2.2v.1h2.2v1.5h-2.2v.1h2v-.1M117.8 84.2v.1M118.5 82.7v1.5M118.5 84.3v1.5M120.2 82.7v1.5M120.2 84.3v1.5M120.3 82.7v-.1h-2v.1h2.2v1.5h-2.2v.1h2.2v1.5h-2.2v.1h2v-.1M120.3 84.2v.1M121.1 82.7v1.5M121.1 84.3v1.5"/>
<path d="M122.8 82.7v1.5M122.8 84.3v1.5M122.9 82.7v-.1h-2v.1h2.1v1.5h-2.1v.1h2.1v1.5h-2.1v.1h2v-.1M122.9 84.2v.1M123.6 82.7v1.5M123.6 84.3v1.5M125.3 82.7v1.5M125.3 84.3v1.5M125.4 82.7v-.1h-2v.1h2.2v1.5h-2.2v.1h2.2v1.5h-2.2v.1h2v-.1M125.4 84.2v.1M126.2 82.7v1.5M126.2 84.3v1.5"/>
<path d="M127.8 82.7v1.5M127.8 84.3v1.5M128 82.7v-.1h-2v.1h2.1v1.5h-2.1v.1h2.1v1.5h-2.1v.1h2v-.1M128 84.2v.1M128.7 82.7v1.5M128.7 84.3v1.5M130.4 82.7v1.5M130.4 84.3v1.5M130.5 82.7v-.1h-2v.1h2.2v1.5h-2.2v.1h2.2v1.5h-2.2v.1h2v-.1M130.5 84.2v.1M131.2 82.7v1.5M131.2 84.3v1.5"/>
<path d="M132.9 82.7v1.5M132.9 84.3v1.5M133 82.7v-.1h-1.9v.1h2.1v1.5h-2.1v.1h2.1v1.5h-2.1v.1h1.9v-.1M133 84.2v.1M133.8 82.7v1.5M133.8 84.3v1.5M135.5 82.7v1.5M135.5 84.3v1.5M135.6 82.7v-.1h-2v.1h2.1v1.5h-2.1v.1h2.1v1.5h-2.1v.1h2v-.1M135.6 84.2v.1M136.3 82.7v1.5M136.3 84.3v1.5"/>
<path d="M138 82.7v1.5M138 84.3v1.5M138.1 82.7v-.1h-2v.1h2.2v1.5h-2.2v.1h2.2v1.5h-2.2v.1h2v-.1M138.1 84.2v.1M140.1 82.9v1.3M140.1 82.9h3v3.1h-3zM140.1 84.5h1.2M140.4 83.5l.3 .1zM140.4 83.5v-.1v.3v-.1M140.5 83.5a.27 .27 0 0 1 .4-.1 .27 .27 0 0 1 0 .4 .27 .27 0 0 1-.4-.2M140.8 83.6h.1M140.8 82.9v.1h.3v-.1"/>
<path d="M141.3 82.9v3.1M141.9 85.2h-.3v.6h1.3v-.6h-.2M142 82.3l.7 .6M142.1 84.2a.65 .65 0 0 1 .7 .5 .65 .65 0 0 1-.4 .8 .67 .67 0 0 1-.6-.5 .67 .67 0 0 1 .3-.8zM142.2 84.3h.2l.2 .3-.1 .5a.31 .31 0 0 1-.4 .2 .31 .31 0 0 1-.1-.5zM142.2 82.2l-.3 .3-.1 .4M144.6 85.5h1.9v.5h-1.9zM144.9 80.1l-.9 .8M144.9 80.6l-.3 .3M147.7 82.7v1.5M147.7 84.3v1.5M149.4 82.7v1.5"/>
<path d="M149.4 84.3v1.5M149.6 82.7v-.1h-2v.1h2.2v1.5h-2.2v.1h2.2v1.5h-2.2v.1h2v-.1M149.6 84.2v.1M150.3 82.7v1.5M150.3 84.3v1.5M152 82.7v1.5M152 84.3v1.5M152.1 82.7v-.1h-2v.1h2.2v1.5h-2.2v.1h2.2v1.5h-2.2v.1h2v-.1M152.1 84.2v.1M152.9 82.7v1.5M152.9 84.3v1.5M154.6 82.7v1.5"/>
<path d="M154.6 84.3v1.5M154.7 82.7v-.1h-2.1v.1h2.2v1.5h-2.2v.1h2.2v1.5h-2.2v.1h2.1v-.1M154.7 84.2v.1M155.4 82.7v1.5M155.4 84.3v1.5M157.1 82.7v1.5M157.1 84.3v1.5M157.2 82.7v-.1h-2v.1h2.2v1.5h-2.2v.1h2.2v1.5h-2.2v.1h2v-.1M157.2 84.2v.1M157.9 82.7v1.5M157.9 84.3v1.5M159.6 82.7v1.5"/>
<path d="M159.6 84.3v1.5M159.7 82.7v-.1h-1.9v.1h2.1v1.5h-2.1v.1h2.1v1.5h-2.1v.1h1.9v-.1M159.7 84.2v.1M160.5 82.7v1.5M160.5 84.3v1.5M162.2 82.7v1.5M162.2 84.3v1.5M162.3 82.7v-.1h-2v.1h2.2v1.5h-2.2v.1h2.2v1.5h-2.2v.1h2v-.1M162.3 84.2v.1M163 82.7v1.5M163 84.3v1.5M164.7 82.7v1.5"/>
<path d="M164.7 84.3v1.5M164.8 82.7v-.1h-2v.1h2.2v1.5h-2.2v.1h2.2v1.5h-2.2v.1h2v-.1M164.8 84.2v.1M165.6 82.7v1.5M165.6 84.3v1.5M167.3 82.7v1.5M167.3 84.3v1.5M167.4 82.7v-.1h-2v.1h2.1v1.5h-2.1v.1h2.1v1.5h-2.1v.1h2v-.1M167.4 84.2v.1M168.1 82.7v1.5M168.1 84.3v1.5M169.8 82.7v1.5"/>
<path d="M169.8 84.3v1.5M169.9 82.7v-.1h-2v.1h2.2v1.5h-2.2v.1h2.2v1.5h-2.2v.1h2v-.1M169.9 84.2v.1M170.6 82.7v1.5M170.6 84.3v1.5M172.3 82.7v1.5M172.3 84.3v1.5M172.4 82.7v-.1h-1.9v.1h2.1v1.5h-2.1v.1h2.1v1.5h-2.1v.1h1.9v-.1M172.4 84.2v.1M173.2 82.7v1.5M173.2 84.3v1.5M174.9 82.7v1.5"/>
<path d="M174.9 84.3v1.5M175 82.7v-.1h-2v.1h2.2v1.5h-2.2v.1h2.2v1.5h-2.2v.1h2v-.1M175 84.2v.1M175.7 82.7v1.5M175.7 84.3v1.5M177.4 82.7v1.5M177.4 84.3v1.5M177.6 82.7v-.1h-2.1v.1h2.2v1.5h-2.2v.1h2.2v1.5h-2.2v.1h2.1v-.1M177.6 84.2v.1M178.3 82.7v1.5M178.3 84.3v1.5M180 82.7v1.5"/>
<path d="M180 84.3v1.5M180.1 82.7v-.1h-2v.1h2.2v1.5h-2.2v.1h2.2v1.5h-2.2v.1h2v-.1M180.1 84.2v.1M180.8 82.7v1.5M180.8 84.3v1.5M182.5 82.7v1.5M182.5 84.3v1.5M182.6 82.7v-.1h-2v.1h2.2v1.5h-2.2v.1h2.2v1.5h-2.2v.1h2v-.1M182.6 84.2v.1M183.4 82.7v1.5M183.4 84.3v1.5M185.1 82.7v1.5"/>
<path d="M185.1 84.3v1.5M185.2 82.7v-.1h-2v.1h2.1v1.5h-2.1v.1h2.1v1.5h-2.1v.1h2v-.1M185.2 84.2v.1M185.9 82.7v1.5M185.9 84.3v1.5M187.6 82.7v1.5M187.6 84.3v1.5M187.7 82.7v-.1h-2v.1h2.2v1.5h-2.2v.1h2.2v1.5h-2.2v.1h2v-.1M187.7 84.2v.1M188.5 82.7v1.5M188.5 84.3v1.5M190.1 82.7v1.5"/>
<path d="M190.1 84.3v1.5M190.3 82.7v-.1h-2v.1h2.1v1.5h-2.1v.1h2.1v1.5h-2.1v.1h2v-.1M190.3 84.2v.1M191.5 85.4h2.4v.5h-2.4zM195.5 82.3l-.2 .2M196.1 82.3l-.8 .7M196.6 82.3l-1.3 1.3M197.2 82.3l-1.9 1.9M197.7 82.3l-2.4 2.4M198.3 82.3l-3 3M198.9 82.3l-3 3M199.4 82.3l-3 3"/>
<path d="M200 82.3l-3 3M200.6 82.3l-3.1 3M201.1 82.3l-3 3M201.7 82.3l-3.1 3M202.2 82.3l-3 3M202.5 81.9v1.4M202.5 85.1h3v-3.2h-3v3.4h-7.2M202.5 83.5h1.2M202.5 82.3h-7.2v3M202.5 82.7l-2.7 2.6M202.5 83.2l-2.2 2.1M202.5 83.8l-1.6 1.5"/>
<path d="M202.5 84.3l-1 1M202.5 84.9l-.5 .4M202.8 82.6h.2l-.2 .1M202.8 82.6l-.1-.2v.4l.1-.1M202.8 82.6a.27 .27 0 0 1 .5-.2 .27 .27 0 0 1 0 .4 .27 .27 0 0 1-.5-.1M203.2 82.6h.1M203.1 81.9v.2h.3v-.2M203.7 81.9v3.2M204.3 84.2h-.3v.6h1.2v-.6h-.2M204.3 83.3a.54 .54 0 0 1 .7 .1 .54 .54 0 0 1 0 .7v.2a.48 .48 0 0 1-.7 .1 .48 .48 0 0 1-.1-.6zM204.4 81.3l.6 .6M204.5 83.4l.3 .1 .1 .7a.31 .31 0 0 1-.5 .1 .31 .31 0 0 1-.1-.4z"/>
<path d="M204.5 81.2l-.3 .7M0 212.8h3v3.1h-3zM0 214.3h1.2M0 212.8v1.3M.2 213.3l.1 .3zM.3 213.4h.2l-.2 .1M.4 213.4a.27 .27 0 0 1 .4-.1 .27 .27 0 0 1 0 .4 .27 .27 0 0 1-.4-.2M.7 213.5h.1M.7 212.8v.1h.3v-.1M1.2 212.8v3.1M1.8 215.1h-.3v.6h1.3v-.6h-.3M1.9 214.2a.51 .51 0 0 1 .6 0 .51 .51 0 0 1 .1 .7 .47 .47 0 0 1-.5 .5 .47 .47 0 0 1-.4-.6z"/>
<path d="M1.9 212.2l.6 .6M2 214.3a.43 .43 0 0 1 .4 .2 .43 .43 0 0 1 0 .4v.2a.29 .29 0 0 1-.5 .1 .29 .29 0 0 1 0-.5zM2.1 212.1l-.4 .3v.4"/>
<circle cx="152.8" cy="28.8" r=".08"/>
<circle cx="64.7" cy="74.8" r=".07"/>
<circle cx="90.3" cy="73.9" r=".07"/>
<circle cx="142.3" cy="73.9" r=".07"/>
<circle cx="204.6" cy="74.9" r=".08"/>
<circle cx="64.7" cy="84" r=".07"/>
<circle cx="90.3" cy="85" r=".08"/>
<circle cx="142.3" cy="85" r=".08"/>
<circle cx="204.6" cy="84" r=".07"/>
<circle cx="2.2" cy="214.9" r=".08"/>
</g>
<path d="M54.5 77.2l1-.8 1.4-.8 3.2-1.2 4.9-1.1 5.1-.4h118.6l7.6 .2 5.5 .4 7.4 .7 6 .9 4.3 .9 3.8 1.2 2.1 1.2 .5 .6 .1 .5-.2 .6-.6 .5-1.9 1.1-3.3 1.1-3.5 .8-8.3 1.2-8.1 .7-5.4 .3-8.8 .2h-114.5l-4.4-.2-3.6-.5-3.3-.8-3.2-1.2-1.4-.9-1-.7-.7-.8-.3-.7-.1-.4 .1-1.1 .3-.7zM62.5 73.4v12.1M72 72.5a34.6 34.6 0 0 0-16.2 3.2 4.6 4.6 0 0 0-2.8 4 5.3 5.3 0 0 0 3.2 3.6 35.2 35.2 0 0 0 15.8 3.1M184.5 72.5a166.8 166.8 0 0 1 34.1 2.9 17.6 17.6 0 0 1 7.2 2.8 1.6 1.6 0 0 1-.4 2.8 26.2 26.2 0 0 1-9.5 3.1 177.2 177.2 0 0 1-31.4 2.3M195.3 72.7v.9M205.5 73.4v12.1M65.5 85.1v.5M195.3 85.3v.9" fill="none" stroke="#00f" stroke-width=".2"/>
<path d="M37.3 79.4h201.3" fill="none" stroke="#000" stroke-width=".2" stroke-dasharray="15.2 1.3 1.3 1.3" stroke-dashoffset="2.2"/>
<g fill="none" stroke="#c0c0c0" stroke-width=".2">
<path d="M8.4 7.8h261.6v198.2h-261.6zM97 156.1v44.9M121.8 156.1v49.9M121.8 160h35.2M157 156.1v49.9M175.9 156.1v28.5M187.7 156.1v28.5M199.9 156.1v49.9M270 156.1h-198.4v49.9M71.6 175.1h50.2M71.6 168.8h50.2M71.6 162.4h50.2"/>
<path d="M157 170.4h42.9M157 165.6h42.9M157 160.8h42.9M157 175.1h42.9M157 179.9h42.9M199.9 165.4h70.1M71.6 194.2h85.4M71.6 187.8h50.2M71.6 181.5h50.2M71.6 182.7h-41.5v23.3M121.8 187.3h35.2M121.8 180.5h35.2"/>
<path d="M157 184.6h42.9M199.9 187.7h70.1M210 187.7v12.9M255.4 187.7v12.9M70 206v2.1M70 206l.3 .8h-.7zM71.6 201h85.4M119.9 206v2.1M170 206v2.1M199.9 200.6h70.1M220 206v2.1M220.8 200.6v5.4"/>
<path d="M245.5 200.6v5.4"/>
</g>
<path d="M216 74.8v9.2" fill="none" stroke="#00f" stroke-width=".2" stroke-dasharray="15.2 1.3 1.3 1.3" stroke-dashoffset="12.5"/>
<g fill="#000">
<path d="M64.2 70.3l.9-.5 1.2 3.2zM91 69.9l1-.3 .5 3.2zM196 70.4l.7 .8-2.8 1.8zM66.8 80.4l3.3 .8-3.4 .2zM84.5 86l2.5 2.3-.8 .6zM88.1 86l2.7 2.1-.8 .7zM139.1 69.9l.9 .4-1.7 2.8zM144.9 80.9l2.5 2.2-.8 .6zM195.3 85.3l2 2.7-.9 .5z"/>
<path d="M66.3 70.3l3.3-.6v1.1zM59.2 69.7l3.3 .6-3.3 .5zM144.5 92.4l3.2 .5-3.2 .5zM140.1 92.9l3.3-.5v1zM212.7 108.4l3.2 .5-3.2 .5zM205.5 108.9l3.3-.5v1z"/>
<path d="M65.5 65.4l3.3 .5-3.3 .5zM92.5 65.9l3.3-.5v1zM146.5 68.7l3.3-.5v1zM188.2 68.2l3.3 .5-3.3 .5zM53 88.9l3.3-.5v1zM59.2 88.4l3.3 .5-3.3 .5zM62.5 94.6l3.3-.5v1zM67.2 94.1l3.3 .5-3.3 .5zM59.2 102.9l3.3 .5-3.3 .6zM83.6 103.4l3.3-.5v1.1zM62.5 110.9l3.3-.5v1zM92.3 110.4l3.3 .5-3.3 .5zM62.5 117.5l3.3-.5v1zM144.5 117l3.2 .5-3.2 .5zM53 128.9l3.3-.5v1zM212.7 128.4l3.2 .5-3.2 .5zM53 138.7l3.3-.4v1zM223.1 138.3l3.3 .4-3.3 .6z"/>
<path d="M94.4 68.7l3.3-.5v1zM141.3 68.2l3.3 .5-3.3 .5z"/>
<path d="M248.1 69.1h1l-.5 3.4zM248.6 86.4l.5 3.3h-1z"/>
</g>
<g font-size="8.5">
<text x="219.5" y="174.9">220 PAX</text>
<text x="207.4" y="183">Interior Layout</text>
<text x="202.2" y="198.3">A</text>
<text x="221.1" y="198.1">220_IL</text>
</g>
<g font-size="4.7">
<text x="171.3" y="29.7">LAVATORY (38&quot;x40&quot;)</text>
<text x="178.7" y="25.5">DESCRIPTION</text>
<text x="236.4" y="25.5">Total</text>
<text x="240.5" y="29.7">8</text>
<text x="160.6" y="33.9">GALLEY (G) (38&quot;x15&quot; per cart)</text>
<text x="232.7" y="33.9">22 Carts</text>
<text x="178.5" y="38.9">COAT ROOM</text>
<text x="240.5" y="38.9">2</text>
<text x="63.3" y="56.2">Door (I) x4</text>
<text x="145.9" y="57.5">Econ Class Seats</text>
<text x="32.9" y="62">Door (B) x2</text>
<text x="76.2" y="64.8">24.83</text>
<text x="145.9" y="62">(204) Pitch: 32&quot;</text>
<text x="204.7" y="65.5">Door (C) x2</text>
<text x="49.1" y="69.2">3.98</text>
<text x="112.9" y="67.7">52.71</text>
<text x="163.2" y="67.7">47.24</text>
<text x="10.2" y="75.3">1st Class Seats (16)</text>
<text x="10.2" y="79.8">Pitch: 40&quot;</text>
<text x="37.7" y="87.9">10.00</text>
<text x="247.6" y="85.6" transform="rotate(-90 247.6 85.6)">14.66</text>
<text x="72.3" y="93.6">8.43</text>
<text x="128.7" y="91.9">8.03</text>
<text x="154.3" y="92.9">G 4 Cart</text>
<text x="101.9" y="101.6">G 3 Cart x2</text>
<text x="169.4" y="98.8">G 6 Cart x2</text>
<text x="68.1" y="102.4">22.14</text>
<text x="191.6" y="107.8">11.00</text>
<text x="73.8" y="109.9">34.80</text>
<text x="101.9" y="108.9">12&quot; Wide CR x2</text>
<text x="98.6" y="116.5">89.52</text>
<text x="129.8" y="127.9">171.10</text>
<text x="133.7" y="137.7">182.10</text>
</g>
<g font-size="3.4">
<text x="201.1" y="168.8">TITLE:</text>
<text x="202" y="190.8">SIZE</text>
<text x="210.8" y="190.9">DWG. NO.</text>
<text x="259.8" y="191">REV</text>
<text x="200.4" y="204.5">SCALE: 1:320</text>
<text x="221" y="204.5">WEIGHT:</text>
<text x="247.8" y="204.4">SHEET 1 OF 1</text>
</g>
<g font-size="3.2">
<text x="44.2" y="210.4">5</text>
<text x="94.6" y="210.3">4</text>
<text x="143.1" y="210.4">3</text>
<text x="193.2" y="210.3">2</text>
<text x="245.4" y="210.6">1</text>
</g>
<text font-size="2.4" x="123.1" y="158.9">UNLESS OTHERWISE SPECIFIED:</text>
<g font-size="2.2">
<text x="178.7" y="159.4">NAME</text>
<text x="191.2" y="159.4">DATE</text>
<text x="122.8" y="164.5">DIMENSIONS ARE IN FEET</text>
<text x="122.8" y="167.1">TOLERANCES:</text>
<text x="158.1" y="164.2">DRAWN</text>
<text x="122.8" y="169.8">FRACTIONAL</text>
<text x="122.8" y="172.5">ANGULAR: MACH</text>
<text x="145.8" y="172.5">BEND</text>
<text x="158.1" y="173.7">ENG APPR.</text>
<text x="158.2" y="169.1">CHECKED</text>
<text x="122.8" y="175.1">TWO PLACE DECIMAL</text>
<text x="122.8" y="177.8">THREE PLACE DECIMAL</text>
<text x="158.2" y="178.4">MFG APPR.</text>
<text x="158.2" y="183.2">Q.A.</text>
<text x="158.2" y="187.4">COMMENTS:</text>
</g>
<g font-size="2.1">
<text x="78.8" y="198.5">NEXT ASSY</text>
<text x="104.2" y="198.4">USED ON</text>
<text x="90.2" y="204.3">APPLICATION</text>
<text x="126.4" y="204.3">DO NOT SCALE DRAWING</text>
</g>
<g font-size="2">
<text x="34.8" y="185.7">PROPRIETARY AND CONFIDENTIAL</text>
<text x="122.5" y="183.3">INTERPRET GEOMETRIC</text>
<text x="122.5" y="185.9">TOLERANCING PER:</text>
<text x="31.1" y="189.3">THE INFORMATION CONTAINED IN THIS</text>
<text x="31.1" y="191.8">DRAWING IS THE SOLE PROPERTY OF</text>
<text x="122.4" y="189.4">MATERIAL</text>
<text x="31.1" y="194.3">&lt;INSERT COMPANY NAME HERE&gt;. ANY</text>
<text x="31.1" y="196.8">REPRODUCTION IN PART OR AS A WHOLE</text>
<text x="122.4" y="196.2">FINISH</text>
<text x="31.1" y="199.4">WITHOUT THE WRITTEN PERMISSION OF</text>
<text x="31.1" y="201.9">&lt;INSERT COMPANY NAME HERE&gt; IS</text>
<text x="31.1" y="204.4">PROHIBITED.</text>
</g>
</svg>
